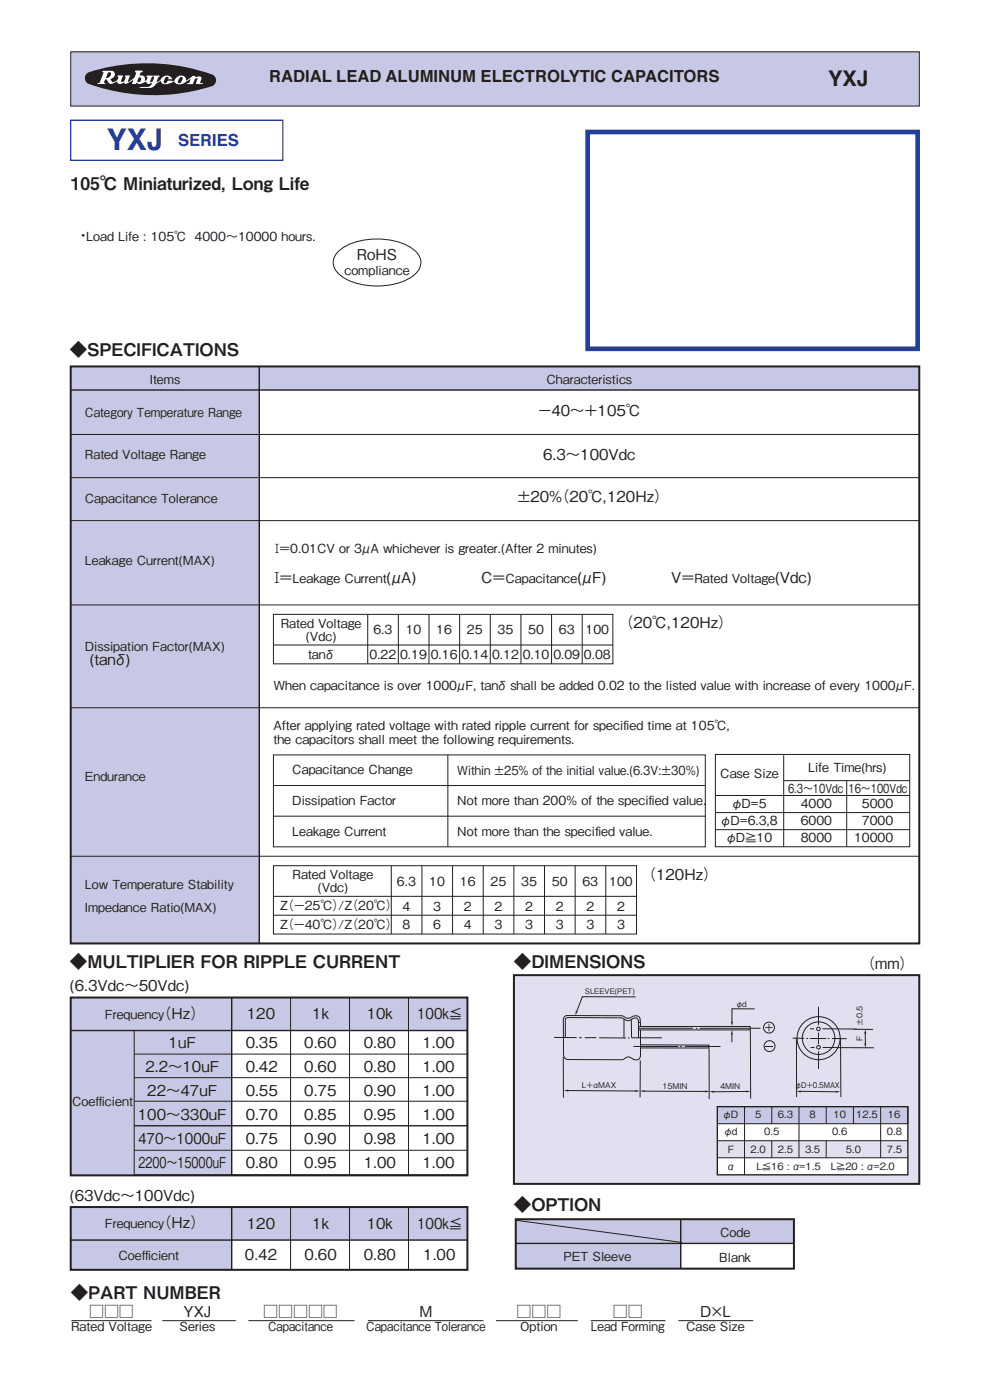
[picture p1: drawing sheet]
<svg xmlns="http://www.w3.org/2000/svg" width="210mm" height="297mm" viewBox="0 0 210 297" stroke-linecap="round" stroke-linejoin="round" font-family="sans-serif">
<path d="M15 11h180v11.5h-180z" fill="#c7c8e5"/>
<path d="M15 11h180v11.5h-180z" fill="none" stroke="#231f20" stroke-width=".21"/>
<path d="M18.5 15.5a40.4 40.4 0 0 1 26.7 .4 1.34 1.34 0 0 1 .6 1.2 1.34 1.34 0 0 1-.8 1.2 40.9 40.9 0 0 1-26.3-.5 1.36 1.36 0 0 1-.2-2.3z" fill="#231f20"/>
<path d="M38.2 16.4h.5a.92 .92 0 0 1-.9 1.2v-.6zM29.4 16.4h.2a.51 .51 0 0 1 .3 .7 .51 .51 0 0 1-.8 .2zM22.9 15.4l.5-.1a.8 .8 0 0 1-.1 .9 .8 .8 0 0 1-.8 .3zM21.8 15l-.1 .3 .3 .1-.8 2.1-.5 .1v.2h1.6v-.2h-.3l.2-.5 .1-.2h.4a.91 .91 0 0 0 .6 .9 .91 .91 0 0 0 .9-.2l.6-.4 .1 .3a.91 .91 0 0 0 1.4 0l.3 .3 1.7-.9-.3 .9h.8l.2-.3 .2 .2a2.28 2.28 0 0 0 1.8-.4 .56 .56 0 0 0 .4 .5 .56 .56 0 0 0 .6-.1l.2-.2a1.2 1.2 0 0 1-1.6 1l-1 .1a6.1 6.1 0 0 0 3-.2l.5-.6 1-.6a1.1 1.1 0 0 0 1.7 .6l1.2-.5a1.49 1.49 0 0 0 2.5 0l1-.5a1 1 0 0 1-.8 .9l-.1 .1h1.3l.4-1 .5-.2 .1 .1-.3 1.1h1.4l.1-.2h-.6l.2-1a.6 .6 0 0 0-.9-.3l-.3 .1-.3-.3h-.3l-1.5 1.1a1.07 1.07 0 0 0-.6-1.2 1.07 1.07 0 0 0-1.3 .4l-.5 .7-.6 .2 .1-.2h-.9a.6 .6 0 0 1-.9 .4 .91 .91 0 0 1 1-1.1v.4h.8a1.32 1.32 0 0 0-1.3-.8 1.32 1.32 0 0 0-1.2 1l-.8 .5 .3-1 .4-.5h-1.3l-.1 .2a.93 .93 0 0 1-.7 1.2l.6-1.4h-1.3l-.1 .3 .3 .2-.2 .4-.4 .3a.84 .84 0 0 0-.2-1 .84 .84 0 0 0-.9-.2v-.2a.45 .45 0 0 1 .6-.5l.1-.3h-1.6l-.1 .3 .3 .1a1.98 1.98 0 0 1-1.1 1.6l-.7 .3 .5-1.3h-1l-.1 .1a.84 .84 0 0 1-.8 1.2v-.1l.4-1.2h-1.1l-.1 .1a.73 .73 0 0 1-.5 1.2l-.2 .1a.66 .66 0 0 1-.8-.6 .92 .92 0 0 0 .9-.7 .92 .92 0 0 0-.5-1.1z" fill="#fff"/>
<g fill="#c7c8e5">
<path d="M55 77.7h140v5h-140z"/>
<path d="M15 77.7h40v122.4h-40z"/>
</g>
<path d="M109 206.9h86v44.3h-86z" fill="#e0e0f1"/>
<path d="M109 206.9h86v44.3h-86z" fill="none" stroke="#231f20" stroke-width=".42"/>
<path d="M152.2 234.8h40.4v14.4h-40.4z" fill="#fff"/>
<path d="M152.2 234.8h40.4v3.6h-40.4z" fill="#c7c8e5"/>
<path d="M152.2 242h40.4v3.6h-40.4z" fill="#e0e0f1"/>
<g fill="none" stroke="#231f20" stroke-width=".21">
<path d="M71.5 53.6a11.6 11.6 0 0 1 8.5-2.9 11.6 11.6 0 0 1 8.4 2.9 3.1 3.1 0 0 1-.6 4.8 14.6 14.6 0 0 1-12.9 1.5 6 6 0 0 1-4.1-3.5 3 3 0 0 1 .7-2.8zM58 194.2h77M58 190.2h77M58 183.7h77v14.5h-77zM83 183.7v14.5M89.5 183.7v14.5M96 183.7v14.5M102.5 183.7v14.5M109 183.7v14.5M115.5 183.7v14.5M122 183.7v14.5M128.5 183.7v14.5"/>
<path d="M15.2 280.2h17M34.4 280.2h15.6M52.7 280.2h22.5M78 280.2h24.5M105.2 280.2h17.4M125.3 280.2h15.9M143.9 280.2h15.9"/>
</g>
<path d="M15 25.5h45v8.5h-45z" fill="none" stroke="#223f9a" stroke-width=".26"/>
<path d="M15 211.6h34.1v37.8h-34.1z" fill="#c7c8e5"/>
<g fill="none" stroke="#231f20" stroke-width=".21">
<path d="M15 92.2h180M15 101.3h180M15 110.4h180M15 128.3h180M58 136.8h72M58 130.3h72v10.5h-72zM78 130.3v10.5M84.5 130.3v10.5M91 130.3v10.5M97.5 130.3v10.5M104 130.3v10.5M110.5 130.3v10.5"/>
<path d="M117 130.3v10.5M123.5 130.3v10.5M15 150.1h180M58 173.1h91.6M58 166.6h91.6M58 160.1h91.6v19.5h-91.6zM95 160.1v19.5M151.7 160.1h41.3v19.5h-41.3zM151.7 168.8h41.3M151.7 176h41.3M151.7 172.4h41.3M166.2 160.2v19.4"/>
<path d="M179.6 165.6v14M15 181.6h180M28.5 228.6h70.6"/>
</g>
<path d="M124.6 28h70v46h-70z" fill="none" stroke="#223f9a" stroke-width=".99" stroke-linecap="butt"/>
<path d="M55 77.7v122.4M15 82.7h180" fill="none" stroke="#231f20" stroke-width=".3"/>
<path d="M15 77.7h180v122.4h-180z" fill="none" stroke="#231f20" stroke-width=".42"/>
<path d="M49.1 211.6h50v7h-50z" fill="#c7c8e5"/>
<path d="M15 211.6h84.1v37.7h-84.1z" fill="none" stroke="#231f20" stroke-width=".42"/>
<path d="M15 218.6h84.1M49.1 211.6v37.8" fill="none" stroke="#231f20" stroke-width=".3"/>
<path d="M28.5 218.6v30.6h70.6M61.6 211.6v37.5M74.1 211.6v37.5M86.7 211.6v37.5M28.5 223.6h70.6M28.5 233.6h70.6M28.5 238.8h70.6M28.5 244h70.6" fill="none" stroke="#231f20" stroke-width=".21"/>
<g fill="#c7c8e5">
<path d="M15 256.1h34.1v13.3h-34.1z"/>
<path d="M49.1 256.1h50v7h-50z"/>
</g>
<path d="M15 256.1h84.1v13.3h-84.1z" fill="none" stroke="#231f20" stroke-width=".42"/>
<path d="M49.1 256.1v13.4M15 263.1h84.1" fill="none" stroke="#231f20" stroke-width=".3"/>
<g fill="none" stroke="#231f20" stroke-width=".21">
<path d="M166.2 165.6h26.8M157.9 234.8v14.4M163.7 234.8v3.6M169.5 234.8v10.8M175.3 234.8v3.6M181 234.8v3.6M186.8 234.8v10.8M192.6 234.8v3.6h-40.4M61.6 256.1v13.4M74.1 256.1v13.4M86.7 256.1v13.4M152.2 242h40.4"/>
<path d="M152.2 245.6h40.4M163.7 242v3.6M175.3 242v3.6"/>
</g>
<path d="M152.2 234.8h40.4v14.4h-40.4z" fill="none" stroke="#231f20" stroke-width=".29"/>
<g fill="#c7c8e5">
<path d="M109.4 258.7h35v10.4h-35z"/>
<path d="M144.4 258.7h24v5.1h-24z"/>
</g>
<path d="M109.4 258.7h59v10.4h-59z" fill="none" stroke="#231f20" stroke-width=".42"/>
<path d="M144.4 258.7v10.5M109.4 263.8h59" fill="none" stroke="#231f20" stroke-width=".3"/>
<path d="M120.3 231.4l14.8 .1M109.5 258.9l35.2 4.7" fill="none" stroke="#231f20" stroke-width=".21"/>
<g fill="#231f20">
<path d="M134.8 231.2l.9 .2-.9 .2z"/>
<path d="M119.6 231.4l.9-.2v.4z"/>
</g>
<g fill="none" stroke="#231f20" stroke-width=".21">
<path d="M132.4 216.2v4M133.9 216.3l.1 3.8M135.4 216.9h.4M135.5 218.1h11.5M135.5 217.8h23.6v.7h-23.6M135.9 217.7a2.39 2.39 0 0 0-.3-2 1.79 1.79 0 0 0-2.1 .3 1.44 1.44 0 0 1-1.4-.5l-11.9-.1-.3 .1-.4 .8 .1 7.6a.98 .98 0 0 0 .8 .9l11.8-.1a1.46 1.46 0 0 1 2.3 .1 .95 .95 0 0 0 1.4-.9v-5.4M147.6 218.2h.3M155.2 219.2v1.9M159.2 218.5v14.6M160.1 214h-4.8v3.1M161.3 218.1l-12.9 .1M171.8 218.2l.9 .1"/>
<path d="M173.6 213.6v3.8M173.6 219.1v2.4M174.4 218.2l6.8 .1M181 218.3l4.2 .1M181.3 218.3h.4M183.5 218.9l.1 2.8M117.5 220.1h4.8M119.5 224.2v8.7M119.9 220.1v-3.8l.4-.4 11.7 .1a1.55 1.55 0 0 0 2.3 .1 .71 .71 0 0 1 1.1 .4l.1 3.7M122.8 220.1l.6 .1M126.5 220.1h-2.5M127.1 220.2h5.7"/>
<path d="M133.2 220.2h.3M134.4 222h9.5M135.8 225v7.8M135.9 221.7h14.5v.6h-14.5M140.4 220.2h-6.4M144.7 222h-.4M145.3 222h7.5M150.4 222.4v10.8M168.1 220.2l2.5 .1M168.9 220.2l.1 12.5M169.8 231.5l7.6 .1M171 220.3h.4"/>
<path d="M171.9 220.3h3.3M172.8 222.2h-.8M173.6 223v3.8M174.5 222.2l10.9 .1M175.6 220.3h.3M176.5 220.3l3.1 .1M178.3 220.3l.1 12.5"/>
<circle cx="173.6" cy="218.3" r=".39"/>
<circle cx="173.6" cy="222.2" r=".39"/>
<circle cx="173.6" cy="220.2" r="4.6"/>
<circle cx="173.6" cy="220.2" r="3.5"/>
</g>
<g fill="#231f20">
<path d="M149.6 231.4l.9 .2-.9 .2z"/>
<path d="M135.8 231.5l.9-.2v.4z"/>
</g>
<path d="M136.5 231.5h13.4" fill="none" stroke="#231f20" stroke-width=".21"/>
<g fill="#231f20">
<path d="M158.3 231.3l.9 .2-.9 .2z"/>
<path d="M150.4 231.6l1-.2v.4z"/>
</g>
<path d="M158.4 231.6h-7.2" fill="none" stroke="#231f20" stroke-width=".21"/>
<g fill="#231f20">
<path d="M155.3 218.5l.2 .9h-.4z"/>
<path d="M155.1 216.7h.4l-.2 1z"/>
</g>
<path d="M134.8 211.5l-11.3-.1-1.2 3.4" fill="none" stroke="#231f20" stroke-width=".21"/>
<g fill="#231f20">
<path d="M122.2 214.5l.3 .1-.5 .8z"/>
<path d="M177.3 231.4l1 .2-1 .2z"/>
<path d="M168.9 231.5l1-.1v.4z"/>
<path d="M183.6 218.3l.2 1h-.4z"/>
<path d="M183.4 221.4h.4l-.3 .9z"/>
<path d="M162.3 217.9h.7v-.7h.2v.7h.7v.2h-.7v.7h-.2v-.7h-.7z"/>
</g>
<circle cx="163.1" cy="218" r="1.16" fill="none" stroke="#231f20" stroke-width=".21"/>
<path d="M162.4 221.8h1.6v.2h-1.6z" fill="#231f20"/>
<circle cx="163.2" cy="221.9" r="1.16" fill="none" stroke="#231f20" stroke-width=".21"/>
<text font-size="6.3" fill="#223f9a" x="22.7" y="31.8">YXJ</text>
<text font-size="4.6" fill="#231f20" x="175.7" y="18.2">YXJ</text>
<g font-size="3.7" fill="#231f20">
<text x="15" y="40.3">105℃ Miniaturized, Long Life</text>
<text x="14.8" y="75.6">◆SPECIFICATIONS</text>
<text x="14.8" y="205.4">◆MULTIPLIER FOR RIPPLE CURRENT</text>
<text x="109" y="205.4">◆DIMENSIONS</text>
<text x="109" y="256.9">◆OPTION</text>
<text x="15" y="275.5">◆PART NUMBER</text>
</g>
<text font-size="3.5" fill="#231f20" x="57.1" y="17.4">RADIAL LEAD ALUMINUM ELECTROLYTIC CAPACITORS</text>
<text font-size="3.5" fill="#223f9a" x="37.8" y="30.9">SERIES</text>
<g font-size="3.2" fill="#231f20">
<text x="16.1" y="51.2">・</text>
<text x="75.7" y="55.1">RoHS</text>
<text x="114" y="88.2">－40～＋105℃</text>
<text x="115.2" y="97.6">6.3～100Vdc</text>
<text x="109.5" y="106.6">±20％</text>
<text x="117.6" y="106.6">（20℃，</text>
<text x="128.8" y="106.6">120Hz）</text>
<text x="58.1" y="123.7">I＝</text>
<text x="82" y="123.7">(μA) 　　　　C＝</text>
<text x="122.5" y="123.7">(μF) 　　　　V＝</text>
<text x="164.4" y="123.7">(Vdc)</text>
<text x="131.2" y="133.3">（20℃，</text>
<text x="142.4" y="133.3">120Hz）</text>
<text x="19.1" y="141.1">(tanδ)</text>
<text x="136" y="186.7">（120Hz）</text>
<text x="182.5" y="205.6">（mm）</text>
<text x="14.8" y="210.3">(6.3Vdc～50Vdc)</text>
<text x="33.2" y="216.1">（Hz）</text>
<text x="52.4" y="216.3">120</text>
<text x="66.2" y="216.3">1k</text>
<text x="77.8" y="216.3">10k</text>
<text x="88.5" y="216.3">100k≦</text>
<text x="30.8" y="227.4">2.2～10uF</text>
<text x="35.8" y="222.2">1uF</text>
<text x="52.1" y="222.2">0.35</text>
<text x="52.1" y="227.4">0.42</text>
<text x="64.5" y="222.2">0.60</text>
<text x="64.5" y="227.4">0.60</text>
<text x="77.2" y="222.2">0.80</text>
<text x="77.2" y="227.4">0.80</text>
<text x="89.6" y="222.2">1.00</text>
<text x="89.6" y="227.4">1.00</text>
<text x="31.2" y="232.5">22～47uF</text>
<text x="52.1" y="232.5">0.55</text>
<text x="64.5" y="232.5">0.75</text>
<text x="77.2" y="232.5">0.90</text>
<text x="89.6" y="232.5">1.00</text>
<text x="29.2" y="237.6">100～330uF</text>
<text x="52.1" y="237.6">0.70</text>
<text x="64.5" y="237.6">0.85</text>
<text x="77.2" y="237.6">0.95</text>
<text x="89.6" y="237.6">1.00</text>
<text x="29.3" y="242.7">470～1000uF</text>
<text x="52.1" y="242.7">0.75</text>
<text x="64.5" y="242.7">0.90</text>
<text x="77.2" y="242.7">0.98</text>
<text x="89.6" y="242.7">1.00</text>
<text x="29.3" y="247.8">2200～15000uF</text>
<text x="52.1" y="247.8">0.80</text>
<text x="64.5" y="247.8">0.95</text>
<text x="77.2" y="247.8">1.00</text>
<text x="89.6" y="247.8">1.00</text>
<text x="14.8" y="254.7">(63Vdc～100Vdc)</text>
<text x="33.2" y="260.6">（Hz）</text>
<text x="52.4" y="260.7">120</text>
<text x="66.2" y="260.7">1k</text>
<text x="77.8" y="260.7">10k</text>
<text x="88.5" y="260.7">100k≦</text>
<text x="52" y="267.3">0.42</text>
<text x="64.6" y="267.3">0.60</text>
<text x="77.2" y="267.3">0.80</text>
<text x="89.8" y="267.3">1.00</text>
<text x="18.9" y="279.5">□□□</text>
<text x="38.9" y="279.5">YXJ</text>
<text x="55.8" y="279.5">□□□□□</text>
<text x="89" y="279.5">M</text>
<text x="109.5" y="279.5">□□□</text>
<text x="130" y="279.5">□□</text>
<text x="148.5" y="279.5">D×L</text>
</g>
<g font-size="2.6" fill="#231f20">
<text x="18.3" y="51.2">Load Life : 105℃ 4000～10000 hours.</text>
<text x="73.1" y="58.3">compliance</text>
<text x="31.8" y="81.4">Items</text>
<text x="115.9" y="81.4">Characteristics</text>
<text x="18" y="88.5">Category Temperature Range</text>
<text x="18" y="97.4">Rated Voltage Range</text>
<text x="18" y="106.7">Capacitance Tolerance</text>
<text x="18" y="119.9">Leakage Current(MAX)</text>
<text x="58.3" y="117.4">I＝0.01CV or 3μA whichever is greater.(After 2 minutes)</text>
<text x="62.1" y="123.7">Leakage Current</text>
<text x="107.2" y="123.7">Capacitance</text>
<text x="147.3" y="123.7">Rated Voltage</text>
<text x="59.5" y="133.1">Rated Voltage</text>
<text x="64.9" y="135.9">(Vdc)</text>
<text x="79.2" y="134.6">6.3</text>
<text x="86.1" y="134.6">10</text>
<text x="92.6" y="134.6">16</text>
<text x="99.1" y="134.6">25</text>
<text x="105.6" y="134.6">35</text>
<text x="112.1" y="134.6">50</text>
<text x="118.6" y="134.6">63</text>
<text x="124.2" y="134.6">100</text>
<text x="18" y="138.1">Dissipation Factor(MAX)</text>
<text x="65.3" y="139.8">tanδ</text>
<text x="78.4" y="139.8">0.22</text>
<text x="84.9" y="139.8">0.19</text>
<text x="91.4" y="139.8">0.16</text>
<text x="97.9" y="139.8">0.14</text>
<text x="104.4" y="139.8">0.12</text>
<text x="110.9" y="139.8">0.10</text>
<text x="117.4" y="139.8">0.09</text>
<text x="123.9" y="139.8">0.08</text>
<text x="58" y="146.4">When capacitance is over 1000μF, tanδ shall be added 0.02 to the listed value with increase of every 1000μF.</text>
<text x="58" y="154.9">After applying rated voltage with rated ripple current for specif</text>
<text x="132.2" y="154.9">ied time at 105℃,</text>
<text x="58" y="157.9">the capacitors shall meet the following requirements.</text>
<text x="18" y="165.6">Endurance</text>
<text x="62" y="164.3">Capacitance Change</text>
<text x="97" y="164.3">Within ±25％ of the initial value.(6.3V:±30％)</text>
<text x="152.8" y="165">Case Size</text>
<text x="171.4" y="163.9">Life Time(hrs)</text>
<text x="62" y="170.8">Dissipation Factor</text>
<text x="97" y="170.8">Not more than 200％ of the specif</text>
<text x="137.6" y="170.8">ied value.</text>
<text x="155" y="171.4">φD=5</text>
<text x="167.2" y="168.2">6.3～10Vdc 16～100Vdc</text>
<text x="169.9" y="171.4">4000</text>
<text x="182.8" y="171.4">5000</text>
<text x="62" y="177.3">Leakage Current</text>
<text x="97" y="177.3">Not more than the specif</text>
<text x="126.2" y="177.3">ied value.</text>
<text x="152.6" y="175">φD=6.3,8</text>
<text x="153.8" y="178.7">φD≧10</text>
<text x="169.9" y="178.7">8000</text>
<text x="169.9" y="175">6000</text>
<text x="181.2" y="178.7">10000</text>
<text x="182.8" y="175">7000</text>
<text x="18" y="188.6">Low Temperature Stability</text>
<text x="62" y="186.4">Rated Voltage</text>
<text x="67.4" y="189.3">(Vdc)</text>
<text x="84.2" y="187.9">6.3</text>
<text x="91.1" y="187.9">10</text>
<text x="97.6" y="187.9">16</text>
<text x="104.1" y="187.9">25</text>
<text x="110.6" y="187.9">35</text>
<text x="117.1" y="187.9">50</text>
<text x="123.6" y="187.9">63</text>
<text x="129.2" y="187.9">100</text>
<text x="18" y="193.4">Impedance Ratio(MAX)</text>
<text x="59.4" y="197.1">Z</text>
<text x="59.4" y="193.1">Z</text>
<text x="59.7" y="197.1">（－40℃）（20℃） 8</text>
<text x="59.7" y="193.1">（－25℃）（20℃） 4</text>
<text x="71.8" y="197.1">/Z</text>
<text x="71.8" y="193.1">/Z</text>
<text x="91.9" y="197.2">6</text>
<text x="91.9" y="193.2">3</text>
<text x="98.4" y="197.2">4</text>
<text x="98.4" y="193.2">2</text>
<text x="104.9" y="197.2">3</text>
<text x="104.9" y="193.2">2</text>
<text x="111.4" y="197.2">3</text>
<text x="111.4" y="193.2">2</text>
<text x="117.9" y="197.2">3</text>
<text x="117.9" y="193.2">2</text>
<text x="124.4" y="197.2">3</text>
<text x="124.4" y="193.2">2</text>
<text x="130.9" y="197.2">3</text>
<text x="130.9" y="193.2">2</text>
<text x="22.3" y="216.1">Frequency</text>
<text x="15.3" y="234.5">Coef</text>
<text x="20.3" y="234.5">f</text>
<text x="20.3" y="234.5">icient</text>
<text x="22.3" y="260.6">Frequency</text>
<text x="152.8" y="262.5">Code</text>
<text x="25.1" y="267.3">Coef</text>
<text x="30.1" y="267.3">f</text>
<text x="30.1" y="267.3">icient</text>
<text x="119.5" y="267.5">PET Sleeve</text>
<text x="152.6" y="267.8">Blank</text>
<text x="15.1" y="282.5">Rated Voltage</text>
<text x="38.1" y="282.5">Series</text>
<text x="56.9" y="282.5">Capacitance</text>
<text x="77.7" y="282.5">Capacitance Tolerance</text>
<text x="110.3" y="282.5">Option</text>
<text x="125.3" y="282.5">Lead Forming</text>
<text x="145.5" y="282.5">Case Size</text>
</g>
<g font-size="2.1" fill="#231f20">
<text x="153.2" y="237.3">φD</text>
<text x="160.2" y="237.3">5</text>
<text x="165" y="237.3">6.3</text>
<text x="171.7" y="237.3">8</text>
<text x="176.8" y="237.3">10</text>
<text x="181.6" y="237.3">12.5</text>
<text x="188.4" y="237.3">16</text>
<text x="153.4" y="240.9">φd</text>
<text x="154.4" y="244.5">F</text>
<text x="159.2" y="244.5">2.0</text>
<text x="162.1" y="240.9">0.5</text>
<text x="165" y="244.5">2.5</text>
<text x="170.8" y="244.5">3.5</text>
<text x="176.5" y="240.9">0.6</text>
<text x="179.4" y="244.5">5.0</text>
<text x="188.1" y="240.9">0.8</text>
<text x="188.1" y="244.5">7.5</text>
<text x="154" y="248.1">α</text>
<text x="160.5" y="248.1">L≦16 : α=1.5</text>
<text x="176.2" y="248.1">L≧20 : α=2.0</text>
</g>
<g font-size="1.7" fill="#231f20">
<text x="156" y="213.5">φd</text>
<text x="183" y="220.8" transform="rotate(-90 183 220.8)">F</text>
<text x="183" y="217.6" transform="rotate(-90 183 217.6)">±0.5</text>
<text x="123.4" y="230.8">L＋αMAX</text>
<text x="140.5" y="230.9">15MIN</text>
<text x="152.8" y="230.9">4MIN</text>
<text x="168.6" y="230.9">φD＋0.5MAX</text>
</g>
<text font-size="1.6" fill="#231f20" x="124.1" y="210.9">SLEEVE(PET)</text>
</svg>
